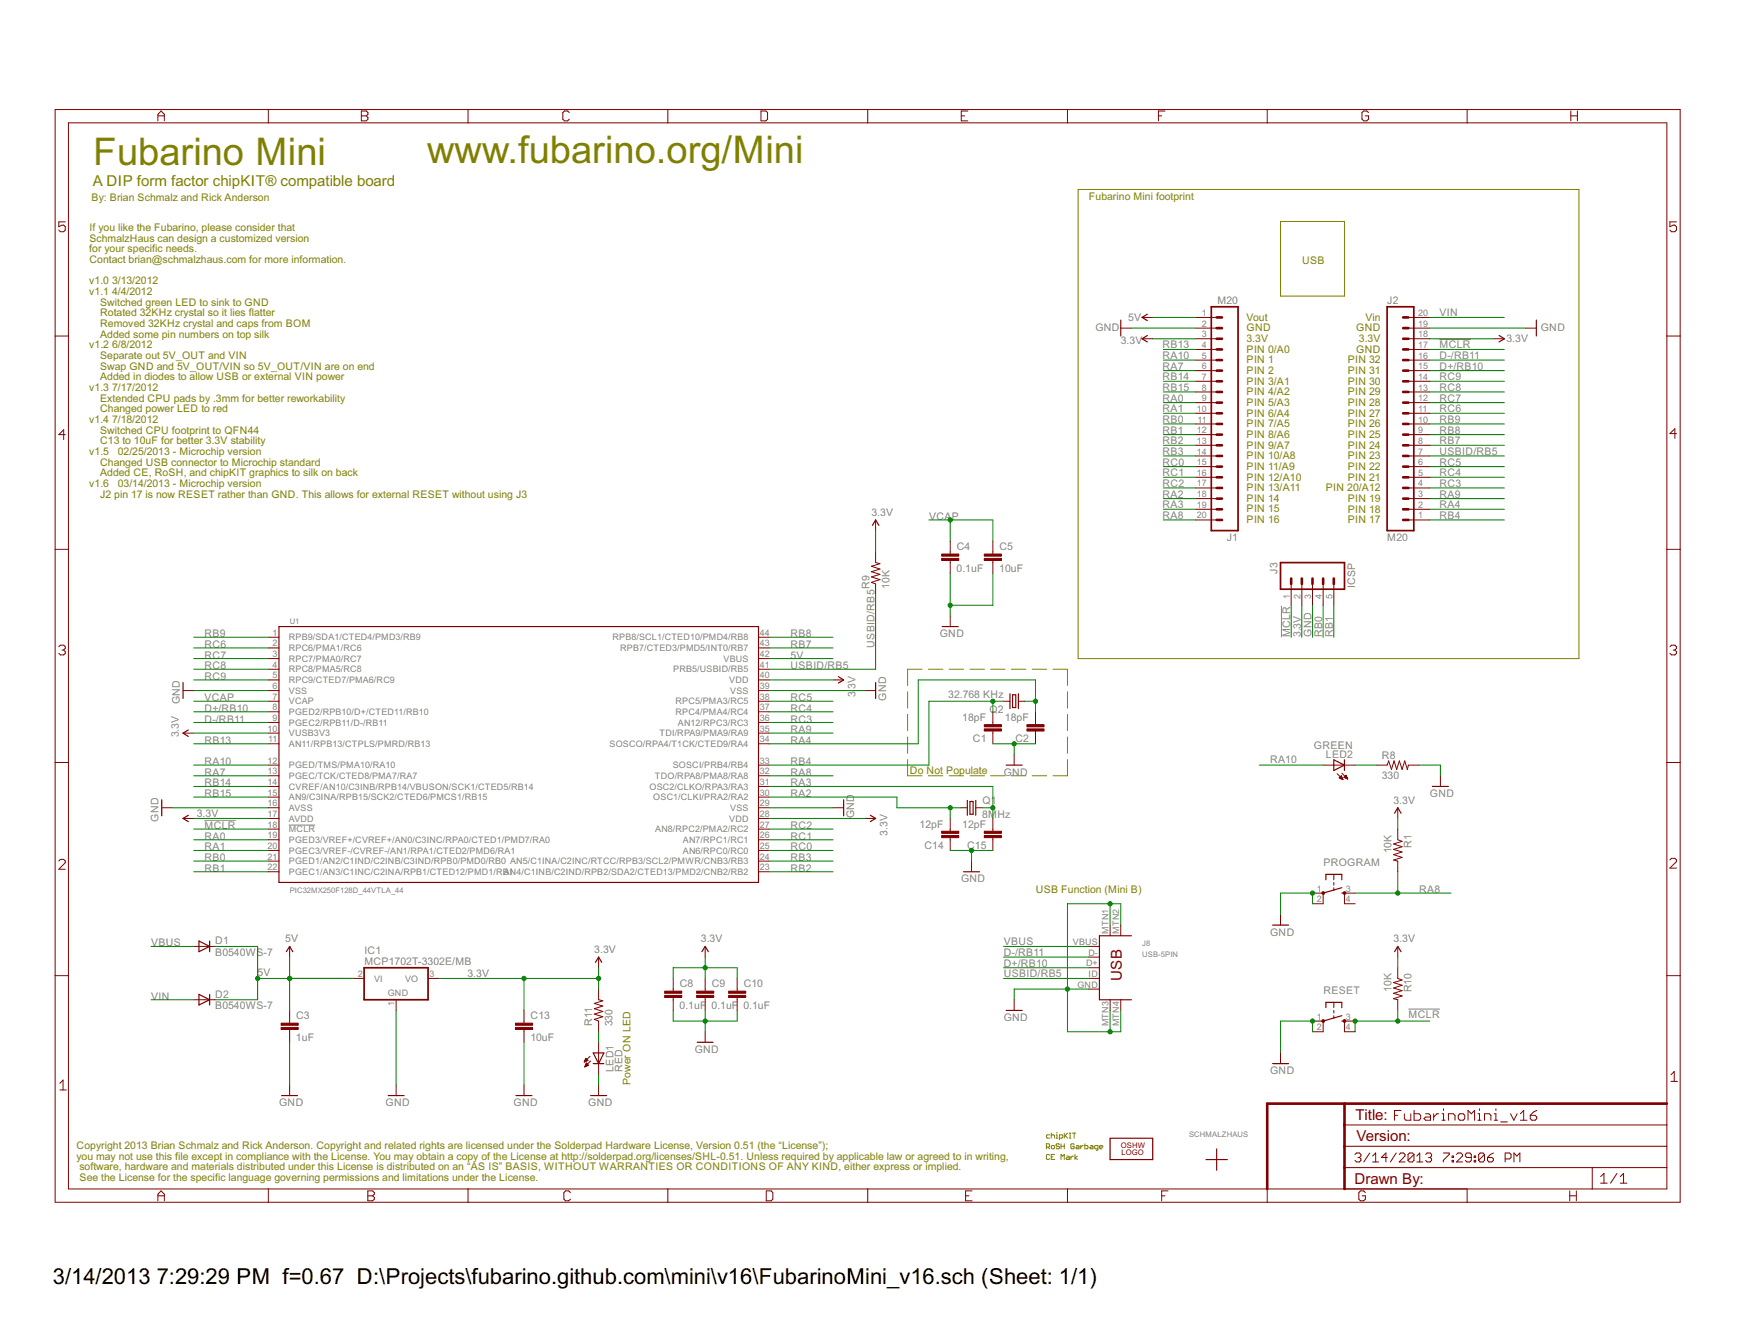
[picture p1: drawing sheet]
<svg xmlns="http://www.w3.org/2000/svg" width="279mm" height="216mm" viewBox="0 0 279 216" stroke-linecap="round" stroke-linejoin="round" font-family="sans-serif">
<g fill="none" stroke="#808000" stroke-width=".16">
<path d="M173.4 30.5h80.6v75.4h-80.6zM206 35.6h10.3v12h-10.3zM146 111.2v2.6M146 114.9v2.6M146 118.5v2.6M148.3 107.6h-2.3v2.6M149.3 107.6h2.4M152.7 107.6h2.3M156 107.6h2.3M159.3 107.6h2.4M162.7 107.6h2.3M166 107.6h2.4"/>
<path d="M169.4 107.6h2.3v2.6M171.7 111.2v2.6M171.7 114.9v2.6M171.7 118.5v2.6M146 122.1v2.6h2.3M149.3 124.7h2.4M152.7 124.7h2.3M156 124.7h2.3M159.3 124.7h2.4M162.7 124.7h2.3M166 124.7h2.4M171.7 122.1v2.6h-2.3"/>
<path d="M168.3 184.4h.4l.1-.1v-.3l-.1-.1h-.4v.8M168.6 184.4l.2 .3M168.8 185.7l-.1-.1-.4 .1v.5l.1 .2h.3l.1-.2M168.8 182.4h-.4l-.1 .2 .1 .4h.4M169.1 182.2v.8M169.1 186h.3M169.1 182.6l.4-.2 .1 .2v.4M169.2 184.1l.4 .2v.2l-.1 .2h-.3l-.1-.2zM169.6 185.6h-.5v.8h.5M169.9 182.4h.1v.6M169.9 183h.3M170 182v.2"/>
<path d="M170.4 184l-.1-.1h-.3l-.1 .1 .1 .3h.3l.1 .1-.1 .3h-.3l-.1-.2M170.4 183h.4l.1-.4-.1-.2h-.4v.8M170.7 183.9v.8M170.7 186.4v-.8l.2 .3 .3-.3v.8M170.7 184.3h.5M171.2 182.2v.8M171.2 183.9v.8M171.3 182.6l.4 .4M171.6 185.9l.4 .1v.4h-.4l-.1-.2 .1-.1h.4M171.7 182.2l-.5 .5M172 183h.3M172 182.2h.3"/>
<path d="M172.1 182.2v.8M172.3 185.9v.5M172.5 182.2h.5M172.7 185.9l-.4 .2M172.8 184l-.1-.1h-.3l-.1 .1v.5l.1 .2h.3l.1-.4h-.3M172.8 182.2v.8M172.9 185.6v.8M173.2 184.1h.2l.2 .2v.4h-.4l-.2-.2 .2-.1h.4M173.3 185.9l-.4 .2 .4 .3M173.8 184.1v.6M174.2 184.1l-.4 .3M174.5 183.9v.8h.4l.1-.4-.1-.2h-.4"/>
<path d="M175.4 184.1h.3l.1 .2v.4h-.4l-.1-.2 .1-.1h.4M176.6 184.7h-.4l-.1-.2 .1-.4h.4v.7l-.3 .1M176.8 184.4h.6l-.2-.3-.4 .2v.2l.2 .2h.2"/>
</g>
<path d="M231.5 54.6h5.1M206.1 97.4v5M32.9 131.9h5M46.4 132.6h4.3M226.5 162.2h5.1" fill="none" stroke="#808080" stroke-width=".16"/>
<g fill="none" stroke="#800000" stroke-width=".19">
<path d="M180.3 51.5v2.5M184.6 53.9l-.9 .6 .9 .5M184.6 50.5l-.9 .5 .9 .5M241.1 53.9l.9 .6-.9 .5M247.1 51.5v2.5M140.3 84.5l.5-.9 .6 .9M29.4 109.7v2.6M30.3 117.3l-.9 .6 .9 .5M44.9 100.7h77.1v41.2h-77.1zM134.9 108.8l.8 .5-.8 .5M140.8 109.7v2.6M151.6 100.7h2.5"/>
<path d="M162.5 111.5v2.4M162.9 111.7h.5v2h-.5zM163.8 111.5v2.4M26 128.6v2.5M30.3 131.1l-.9 .5 .9 .5M135.7 128.6v2.5M140 131.1l.8 .5-.8 .5M155.6 128.7v2.4M156 128.8h.5v2.1h-.5zM157 128.7v2.4M161.8 123h2.6M214.5 122.2l1.8 .8-1.8 .9z"/>
<path d="M216.3 122.2v1.7M224.3 130.7l.5-.8 .6 .8M230.4 126.4h2.6M32 151.3l1.7 .8-1.7 .9zM32 159.9l1.7 .8-1.7 .9zM33.7 151.3v1.7M33.7 159.9v1.7M46.1 153l.5-.9 .5 .9M95.8 154.7l.5-.8 .5 .8M112.9 153l.5-.9 .5 .9M155 140.1h2.6M182 150.4h-5.2v10.3h5.2"/>
<path d="M204.7 148.7h2.6M213.3 141.4v-.8h2.5v.8M215.8 143.6h.5M215.8 142.7l-3 .9M224.3 153l.5-.9 .6 .9M45.3 176.1h2.6M62.4 176.1h2.6M83 176.1h2.6M95 176.1h2.6M95.4 171h1.7M95.4 169.3h1.7l-.8 1.7zM112.1 167.6h2.6"/>
<path d="M161.8 162.4h2.6M204.7 171h2.6M213.3 162v-.9h2.5v.9M215.8 164.1h.5M215.8 163.3l-3 .8M178.6 183h6.8v3.4h-6.8zM194 186.4h3.4M195.7 184.7v3.4"/>
</g>
<g fill="none" stroke="#800000" stroke-width=".16">
<path d="M8.9 17.6h261.4v175.7h-261.4zM11 19.7h257.1v171.4h-257.1zM25.4 19.4v-1l.5-.6 .5 .6v1M25.4 18.6h1M43.2 17.6v2.1M58.1 18.6h.8M58.1 17.8h.8l.3 .3v.3l-.3 .2 .3 .3v.3l-.3 .2h-.8zM75.3 17.6v2.1M91.6 18.1l-.3-.3h-.5l-.3 .3v1.1l.3 .2h.5l.3-.2M107.4 17.6v2.1M122.4 17.8h.8l.3 .3v1.1l-.3 .2h-.8zM139.6 17.6v2.1"/>
<path d="M154.6 18.6h.6M155.7 17.8h-1.1v1.6h1.1M171.7 17.6v2.1M186.3 18.6h.6M187.4 17.8h-1.1v1.6M203.8 17.6v2.1M220.1 18.1l-.2-.3h-.5l-.3 .3v1.1l.3 .2h.5l.2-.2v-.6h-.5M236 17.6v2.1M252.7 17.8v1.6M252.7 18.6h1M253.7 17.8v1.6M10.5 35.7h-1v.7l.5-.2h.2l.3 .2v.6l-.3 .3h-.5l-.2-.3"/>
<path d="M269.7 35.7h-1.1v.7l.5-.2h.3l.3 .2v.6l-.3 .3h-.5l-.3-.3M8.9 54h2.1M180.3 52.7h1.7M183.7 54.5h1.7M183.7 51h1.7M192.3 52.7h3.4M192.3 54.5h3.4M192.3 51h3.4M192.3 56.2h3.4M192.3 57.9h3.4M192.3 59.6h3.4M226.5 52.7h3.5"/>
<path d="M226.5 54.5h3.5M226.5 51h3.5M226.5 56.2h3.5M226.5 57.9h3.5M226.5 59.6h3.5M240.3 54.5h1.7M245.4 52.7h1.7M268.1 54h2.2M10.5 69.9h-1l.7-.8v1.6M192.3 69.9h3.4M192.3 61.3h3.4M192.3 63h3.4"/>
<path d="M192.3 64.7h3.4M192.3 66.4h3.4M192.3 68.2h3.4M192.3 71.6h3.4M192.3 73.3h3.4M192.3 75h3.4M192.3 76.7h3.4M192.3 78.4h3.4M226.5 69.9h3.5M226.5 61.3h3.5M226.5 63h3.5M226.5 64.7h3.5"/>
<path d="M226.5 66.4h3.5M226.5 68.2h3.5M226.5 71.6h3.5M226.5 73.3h3.5M226.5 75h3.5M226.5 76.7h3.5M226.5 78.4h3.5M269.7 69.7h-1.1l.8-.8v1.6M8.9 88.3h2.1M140.8 83.6v1.7M140.8 88.7v1.7l.7 .2-1.3 .4 1.3 .5-1.3 .4 1.3 .4-1.3 .5 1.3 .4-1.3 .4 .6 .3v1.7M152.8 87v2.1"/>
<path d="M152.8 90.1v2.1M152.8 99v1.7M159.7 87v2.1M159.7 90.1v2.1M192.3 80.2h3.4M192.3 81.9h3.4M192.3 83.6h3.4M207.7 93.9v3.4M209.4 93.9v3.4M211.1 93.9v3.4M212.8 93.9v3.4M214.5 93.9v3.4"/>
<path d="M226.5 80.2h3.5M226.5 81.9h3.5M226.5 83.6h3.5M268.1 88.3h2.2M9.5 104l.2-.3h.5l.3 .3v.2l-.3 .3M10 104.5h.2M10.2 104.5l.3 .3v.2l-.3 .3h-.5l-.2-.3M29.4 111h1.8M29.4 117.9h1.8M43.2 111h1.7M43.2 109.3h1.7M43.2 112.7h1.7"/>
<path d="M43.2 102.4h1.7M43.2 104.2h1.7M43.2 105.9h1.7M43.2 107.6h1.7M43.2 114.4h1.7M43.2 116.1h1.7M43.2 117.9h1.7M43.2 119.6h1.7M122 111h1.7M122 109.3h1.7M122 112.7h1.7M122 102.4h1.7"/>
<path d="M122 104.2h1.7M122 105.9h1.7M122 107.6h1.7M122 114.4h1.7M122 116.1h1.7M122 117.9h1.7M122 119.6h1.7M134 109.3h1.7M139.1 111h1.7M159.7 114.4v2.1M159.7 117.5v2.1M161.4 112.7h1.1"/>
<path d="M163.8 112.7h1M166.6 114.4v2.1M166.6 117.5v2.1M268.6 104l.3-.3h.5l.3 .3v.2l-.3 .3M269.1 104.5h.3M269.4 104.5l.3 .3v.2l-.3 .3h-.5l-.3-.3M8.9 122.6h2.1M9.5 138.4l.2-.2h.5l.3 .2v.3l-1 1h1M26 129.9h1.7M29.4 131.6h1.8M43.2 123h1.7M43.2 131.6h1.7"/>
<path d="M43.2 129.9h1.7M43.2 124.7h1.7M43.2 126.4h1.7M43.2 128.1h1.7M43.2 133.3h1.7M43.2 135h1.7M43.2 136.7h1.7M43.2 138.4h1.7M122 123h1.7M122 131.6h1.7M122 129.9h1.7M122 124.7h1.7"/>
<path d="M122 126.4h1.7M122 128.1h1.7M122 133.3h1.7M122 135h1.7M122 136.7h1.7M122 138.4h1.7M134 129.9h1.7M139.1 131.6h1.7M152.8 131.6v2M152.8 134.7v2M154.6 129.9h1M156.3 138.4v1.7"/>
<path d="M157 129.9h1M159.7 131.6v2M159.7 134.7v2M163.1 121.3v1.7M212.8 123h5.2M215.1 124.4l.9 .9M215.4 125.1l.4-.4 .2 .6zM215.4 125h.5M215.5 125.1h.4M215.5 125h.4M215.6 124.9h.2M215.6 124.8h.2"/>
<path d="M215.7 125.2h.2M215.7 124.8h.1M215.8 124.3l1 .9M215.8 125.2h.2M216 125.3h.1M216.2 125l.6 .2M216.2 125l.3-.4 .3 .6M216.2 125h.5M216.3 124.9h.3M216.3 125h.4M216.3 124.8h.3M216.4 124.8h.2"/>
<path d="M216.5 125.1h.2M216.5 124.7h.1M216.6 125.2h.1M221.4 123h1.7l.3-.7 .4 1.4 .4-1.4 .5 1.4 .4-1.4 .4 1.4 .5-1.4 .4 1.4 .1-.7h1.8M224.8 129.9v1.7M224.8 133.3v1.7l.7 .3-1.3 .4 1.3 .4-1.3 .4 1.3 .5-1.3 .4 1.3 .4-1.3 .5 .6 .1v1.7M231.7 124.7v1.7M268.1 122.6h2.2M268.6 138.2l.3-.2h.5l.3 .2v.3l-1.1 1.1h1.1M8.9 156.8h2.1M31.2 152.1h3.4M43.2 140.1h1.7"/>
<path d="M46.6 152.1v1.8M55.1 157.3h3.5M68.9 157.3h1.7M96.3 159v1.7l.7 .2-1.4 .4 1.4 .4-1.4 .5 1.4 .4-1.4 .4 1.4 .4-1.4 .5 .7 .2v1.8M96.3 153.9v1.7M108.3 157.3v2M113.4 152.1v1.8M113.4 157.3v2M118.6 157.3v2M122 140.1h1.7M175.1 157.3h1.7M175.1 152.1h1.7"/>
<path d="M175.1 155.6h1.7M175.1 153.9h1.7M175.1 159h1.7M178.6 148.7v1.7M180.3 148.7v1.7M206 147v1.7M211.1 143.6h1.7v1.7h-1.7M214.5 140.6v.8M214.5 141.9v.4M214.5 142.7v.5M218 143.6h-1.7v1.7h1.7M224.8 152.1v1.8"/>
<path d="M224.8 155.6v1.7l.7 .2-1.3 .5 1.3 .4-1.3 .4 1.3 .5-1.3 .4 1.3 .4-1.3 .4 .6 .2v1.7M268.1 156.8h2.2M9.6 174.2l.5-.6v1.6M9.6 175.2h1.1M31.2 160.7h3.4M46.6 162.4v2.1M46.6 165.5v2.1M46.6 174.4v1.7M63.7 160.7v1.7M63.7 174.4v1.7M84.3 162.4v2.1M84.3 165.5v2.1"/>
<path d="M84.3 174.4v1.7M94 170.7h.1M94 170.6h.3M94.1 170.5h.4M94.1 170.5h.5M94.1 171.4h.1M94.1 171.4h.3M94.1 170.4h.4M94.1 170.3h.3M94.1 171.3h.4M94.2 171.2h.4M94.2 170.2h.1"/>
<path d="M94.2 170.1l.4 .4-.6 .2zM94.2 171.1h.3M94.3 171h.1M94.3 170.9h.1M94.3 170.9l.4 .4-.6 .2zM94.9 169.8l-.9 .9M95 170.6l-.9 .9M96.3 167.6v5.1M96.3 174.4v1.7M108.3 160.4v2M113.4 160.4v2M113.4 165.9v1.7"/>
<path d="M118.6 160.4v2M163.1 160.7v1.7M178.6 160.7v1.7M180.3 160.7v1.7M206 169.3v1.7M211.1 164.1h1.7v1.8h-1.7M214.5 161.1v.9M214.5 162.4v.5M214.5 163.3v.4M218 164.1h-1.7v1.8h1.7M224.3 179.3h.5M225.4 178.5h-1.1v1.6"/>
<path d="M225.9 179v.8l.2 .3h.8v-1.1M227.5 178.5v1.6h.8l.2-.3v-.5l-.2-.3h-.8M229.3 179h.5l.3 .3v.8h-.8l-.3-.3 .3-.2h.8M230.6 179v1.1M231.4 179h-.3l-.5 .6M231.9 179h.3v1.1M232.2 178.2v.3M234.6 179.3l.2-.3h.6l.2 .3v.5l-.2 .3h-.6l-.2-.3zM237.7 179h.3v1.1M238 178.2v.3M240.3 179h.3v1.1M240.6 178.2v.3"/>
<path d="M243 179l.5 1.1 .5-1.1M244.6 179l.5-.5v1.6M246.1 179.3h.8l.3 .3v.2l-.3 .3h-.5l-.3-.3zM247.2 178.5l-.5 .3-.6 .5M268.8 172.8l.5-.5v1.5M268.8 173.8h1M25.4 193v-1l.5-.5 .5 .5v1M25.4 192.2h1M43.2 191.1v2.2M59.2 192.2h.7M59.2 191.5h.7l.3 .2v.3l-.3 .2 .3 .3v.3l-.3 .2h-.7zM75.3 191.1v2.2"/>
<path d="M91.8 191.7l-.3-.2h-.5l-.3 .2v1.1l.3 .2h.5l.3-.2M107.4 191.1v2.2M123.3 191.5h.8l.2 .2v1.1l-.2 .2h-.8zM139.6 191.1v2.2M155.3 192.2h.6M156.4 191.5h-1.1v1.5h1.1M171.7 191.1v2.2M186.9 192.2h.5M187.9 191.5h-1v1.5M203.8 191.1v2.2M216.3 187.7h51.8M216.3 184.3h51.8"/>
<path d="M216.3 180.8h51.8M218 185.6l.2-.2h.5l.2 .2v.2l-.2 .3M218.4 186.1h.3M218.7 186.1l.2 .2v.2l-.2 .3h-.5l-.2-.3M219.6 191.7l-.2-.2h-.6l-.2 .2v1.1l.2 .2h.6l.2-.2v-.6h-.5M220.3 185.4l-.9 1.4M220.8 186.8h.9M220.8 185.8l.5-.4v1.4M223.2 186.1h-1l.7-.7v1.4M224.6 185.4l-1 1.4M225.1 185.6l.2-.2h.5l.2 .2v.2l-.9 1h.9M227.4 185.6v.9l-.2 .3h-.5l-.2-.3"/>
<path d="M227.4 185.6l-.2-.2h-.5l-.2 .2v.9M227.4 185.6l-.9 .9M227.9 186.8h1M227.9 185.8l.5-.4v1.4M229.3 185.6l.3-.2h.4l.3 .2v.2l-.3 .3M229.8 186.1h.2M230 186.1l.3 .2v.2l-.3 .3h-.4l-.3-.3M231.9 180.1h.6M232.2 185.4h.9v.2l-.9 .9v.3M233 180.1v-1.1h.8l.2 .3v.8M233.6 185.8h.2v.3h-.2zM233.6 186.5h.2v.3h-.2z"/>
<path d="M234.3 185.6l.2-.2h.5l.2 .2v.2l-.9 1h.9M236 191.1v2.2M236.1 180.1v-1.6l.6 .5 .5-.5v1.6M236.7 186.1h-.8l-.2-.3v-.2l.2-.2h.5l.3 .2v.9l-.3 .3h-.5l-.2-.3M237.1 185.8h.3v.3h-.3zM237.1 186.5h.3v.3h-.3zM237.7 180.1h.6M238.8 180.1v-1.1h.8l.2 .3v.8M238.8 185.6v.9l-.3 .3h-.4l-.3-.3M238.8 185.6l-.3-.2h-.4l-.3 .2v.9M238.8 185.6l-1 .9M239.3 186.1h.7l.2 .2v.2l-.2 .3h-.5l-.2-.3z"/>
<path d="M240.2 185.4l-.5 .2-.4 .5M240.3 180.1h.6M241.4 180.4h1.1M242.1 186.3h.7l.3-.2v-.5l-.3-.2h-.7v1.4M243.5 186.8v-1.4l.5 .4 .5-.4v1.4M244.6 180.1h1M252.5 192.2h1.1M252.5 191.5v1.5M253.6 191.5v1.5M256.1 187.7v3.4M257.5 189.1l.5-.5v1.6M257.5 190.2h1"/>
<path d="M260.1 188.6l-1 1.6M260.6 190.2h1.1M260.6 189.1l.6-.5v1.6"/>
</g>
<g fill="#800000" stroke="#800000" stroke-width=".16">
<path d="M151.5 89.8h2.7v.3h-2.7z"/>
<path d="M151.5 89.1h2.7v.3h-2.7z"/>
<path d="M106.9 160h2.8v.4h-2.8z"/>
<path d="M106.9 159.3h2.8v.4h-2.8z"/>
<path d="M112.1 160h2.7v.4h-2.7z"/>
<path d="M112.1 159.3h2.7v.4h-2.7z"/>
<path d="M117.2 160h2.8v.4h-2.8z"/>
<path d="M117.2 159.3h2.8v.4h-2.8z"/>
<path d="M82.9 165.2h2.8v.3h-2.8z"/>
<path d="M82.9 164.5h2.8v.3h-2.8z"/>
<path d="M45.2 165.2h2.8v.3h-2.8z"/>
<path d="M45.2 164.5h2.8v.3h-2.8z"/>
<path d="M151.5 133.6h2.7v.4h-2.7z"/>
<path d="M151.5 134.3h2.7v.4h-2.7z"/>
<path d="M158.3 133.6h2.8v.4h-2.8z"/>
<path d="M158.3 134.3h2.8v.4h-2.8z"/>
<path d="M158.3 116.5h2.8v.3h-2.8z"/>
<path d="M158.3 117.2h2.8v.3h-2.8z"/>
<path d="M165.2 116.5h2.7v.3h-2.7z"/>
<path d="M165.2 117.2h2.7v.3h-2.7z"/>
<path d="M158.3 89.8h2.8v.3h-2.8z"/>
<path d="M158.3 89.1h2.8v.3h-2.8z"/>
</g>
<g fill="#800000" stroke="#800000" stroke-width=".16">
<path d="M212.7 164h.3v.3h-.3z" fill-rule="evenodd"/>
<path d="M216.1 164h.3v.3h-.3z" fill-rule="evenodd"/>
<path d="M212.7 143.4h.3v.3h-.3z" fill-rule="evenodd"/>
<path d="M216.1 143.4h.3v.3h-.3z" fill-rule="evenodd"/>
</g>
<g fill="none" stroke="#800000" stroke-width=".42">
<path d="M195.7 52.7h.9M195.7 51h.9M195.7 56.2h.9M195.7 54.5h.9M195.7 57.9h.9M195.7 59.6h.9M225.7 52.7h.8M225.7 51h.8M225.7 56.2h.8M225.7 54.5h.8M225.7 57.9h.8M225.7 59.6h.8"/>
<path d="M195.7 61.3h.9M195.7 63h.9M195.7 64.7h.9M195.7 66.4h.9M195.7 68.2h.9M195.7 69.9h.9M195.7 71.6h.9M195.7 73.3h.9M195.7 75h.9M195.7 76.7h.9M195.7 78.4h.9M225.7 61.3h.8"/>
<path d="M225.7 63h.8M225.7 64.7h.8M225.7 66.4h.8M225.7 68.2h.8M225.7 69.9h.8M225.7 71.6h.8M225.7 73.3h.8M225.7 75h.8M225.7 76.7h.8M225.7 78.4h.8M195.7 80.2h.9M195.7 81.9h.9"/>
<path d="M195.7 83.6h.9M207.7 93v.9M209.4 93v.9M211.1 93v.9M212.8 93v.9M214.5 93v.9M225.7 80.2h.8M225.7 81.9h.8M225.7 83.6h.8M216.3 177.4v13.7M268.1 177.4h-64.3v13.7"/>
</g>
<path d="M194.8 49.3h4.3v36h-4.3zM223.1 49.3h4.3v36h-4.3zM206 90.4h10.3v4.3h-10.3zM58.6 155.6h10.3v5.1h-10.3z" fill="none" stroke="#800000" stroke-width=".28"/>
<g fill="none" stroke="#008000" stroke-width=".16">
<path d="M182 52.7h10.3M185.4 54.5h6.9M185.4 51h6.9M187.1 59.6h5.2M187.1 57.9h5.2M187.1 56.2h5.2M230 52.7h15.4M230 54.5h10.3M230 59.6h12M230 57.9h12M230 51h12M230 56.2h12"/>
<path d="M187.1 73.3h5.2M187.1 69.9h5.2M187.1 68.2h5.2M187.1 61.3h5.2M187.1 63h5.2M187.1 71.6h5.2M187.1 66.4h5.2M187.1 64.7h5.2M187.1 75h5.2M187.1 76.7h5.2M187.1 78.4h5.2M230 73.3h12"/>
<path d="M230 69.9h12M230 68.2h12M230 61.3h12M230 63h12M230 71.6h12M230 66.4h12M230 64.7h12M230 75h12M230 76.7h12M230 78.4h12M140.8 85.3v3.4M140.8 95.6v12h-17.1"/>
<path d="M149.4 83.6h10.3v3.4M152.8 83.6v3.4M152.8 92.2v6.8M159.7 92.2v5.1h-6.9M187.1 81.9h5.2M187.1 80.2h5.2M187.1 83.6h5.2M207.7 97.3v5.1M209.4 97.3v5.1M211.1 97.3v5.1M212.8 97.3v5.1M214.5 97.3v5.1"/>
<path d="M230 81.9h12M230 80.2h12M230 83.6h12M31.2 111h12M31.2 119.6h12M31.2 109.3h12M31.2 117.9h12M31.2 114.4h12M31.2 116.1h12M31.2 107.6h12M31.2 105.9h12M31.2 102.4h12"/>
<path d="M31.2 112.7h12M31.2 104.2h12M123.7 111h15.4M123.7 109.3h10.3M123.7 117.9h10.3M123.7 114.4h10.3M123.7 116.1h10.3M123.7 105.9h10.3M123.7 102.4h10.3M123.7 112.7h10.3M123.7 104.2h10.3M159.7 112.7v1.7"/>
<path d="M159.7 119.6h6.9M161.4 112.7h-12v10.3h-25.7M163.1 119.6v1.7M164.8 112.7h1.8M166.6 114.4v-5.1h-18.9v10.3h-24M27.7 129.9h15.5M31.2 136.7h12M31.2 123h12M31.2 131.6h12M31.2 126.4h12M31.2 128.1h12M31.2 133.3h12"/>
<path d="M31.2 138.4h12M31.2 124.7h12M31.2 135h12M123.7 126.4h36v5.2M123.7 136.7h10.3M123.7 129.9h10.3M123.7 128.1h20.6v1.8h10.3M123.7 131.6h15.4M123.7 133.3h10.3M123.7 138.4h10.3M123.7 124.7h10.3M123.7 135h10.3"/>
<path d="M152.8 129.9v1.7M152.8 136.7h6.9M156.3 136.7v1.7M158 129.9h1.7M202.6 123h10.2M218 123h3.4M224.8 131.6v1.7M228.3 123h3.4v1.7M24.3 152.1h6.9M31.2 140.1h12M34.6 152.1h6.8v8.6h-6.8M41.4 157.3h15.5"/>
<path d="M46.6 153.9v8.5M70.6 157.3h25.7M84.3 157.3v5.1M96.3 155.6v3.4M108.3 157.3v-1.7h10.3v1.7M113.4 153.9v3.4M123.7 140.1h10.3M161.4 155.6h13.7M161.4 157.3h13.7M161.4 153.9h13.7M161.4 152.1h13.7M175.1 159h-12v1.7"/>
<path d="M178.6 145.3v3.4M180.3 148.7v-3.4h-8.6v20.6h8.6v-3.5M211.1 145.3v-1.7h-5.1v3.4M218 143.6h15.4M224.8 140.1v3.5M224.8 153.9v1.7M24.3 160.7h6.9M46.6 167.6v6.8M63.7 162.4v12M84.3 167.6v6.8M96.3 165.9v1.7M96.3 172.7v1.7"/>
<path d="M108.3 162.4v1.7h10.3v-1.7M113.4 162.4v3.5M178.6 162.4v3.5M211.1 165.9v-1.8h-5.1v5.2M224.8 162.4v1.7M230 164.1h-12v1.8"/>
</g>
<g fill="#008000" stroke="#008000" stroke-width=".16">
<circle cx="152.8" cy="97.3" r=".34"/>
<circle cx="211.1" cy="164.1" r=".34"/>
<circle cx="171.7" cy="159" r=".34"/>
<circle cx="178.6" cy="145.3" r=".34"/>
<circle cx="178.6" cy="165.9" r=".34"/>
<circle cx="156.3" cy="136.7" r=".34"/>
<circle cx="113.4" cy="164.1" r=".34"/>
<circle cx="163.1" cy="119.6" r=".34"/>
<circle cx="211.1" cy="143.6" r=".34"/>
<circle cx="113.4" cy="155.6" r=".34"/>
<circle cx="96.3" cy="157.3" r=".34"/>
<circle cx="84.3" cy="157.3" r=".34"/>
<circle cx="159.7" cy="129.9" r=".34"/>
<circle cx="152.8" cy="129.9" r=".34"/>
<circle cx="46.6" cy="157.3" r=".34"/>
<circle cx="41.4" cy="157.3" r=".34"/>
<circle cx="224.8" cy="164.1" r=".34"/>
<circle cx="218" cy="164.1" r=".34"/>
<circle cx="159.7" cy="112.7" r=".34"/>
<circle cx="152.8" cy="83.6" r=".34"/>
<circle cx="224.8" cy="143.6" r=".34"/>
<circle cx="166.6" cy="112.7" r=".34"/>
</g>
<g font-size="6.9" fill="#808000">
<text x="15" y="26.5">Fubarino Mini</text>
<text x="68.7" y="26.2">www.fubarino.org/Mini</text>
</g>
<g font-size="4">
<text x="8.5" y="206.4">3/14/2013</text>
<text x="25.2" y="206.4">7:29:29 PM f=0.67 D:\Projects\fubarino.github.com\mini\v16\FubarinoMini_v16.sch (Sheet: 1/1)</text>
</g>
<text font-size="2.7" fill="#808000" x="14.9" y="29.9">A DIP form factor chipKIT® compatible board</text>
<g font-size="2.7" fill="#800000">
<text x="180.4" y="157.8" transform="rotate(-90 180.4 157.8)">USB</text>
<text x="218" y="180.1">Title:</text>
<text x="218.2" y="183.5">Version:</text>
<text x="217.9" y="190.4">Drawn By:</text>
</g>
<g font-size="1.9" fill="#808000">
<text x="14.7" y="32.3">By: Brian Schmalz and Rick Anderson</text>
<text x="175.2" y="32.2">Fubarino Mini footprint</text>
<text x="14.4" y="40.6">for your specific needs.</text>
<text x="14.4" y="37.1">If you like the Fubarino, please consider that</text>
<text x="14.4" y="38.9">SchmalzHaus can design a customized version</text>
<text x="14.4" y="45.7">v1.0</text>
<text x="14.4" y="47.4">v1.1</text>
<text x="14.4" y="42.3">Contact brian@schmalzhaus.com for more information.</text>
<text x="18" y="45.7">3/13/2012</text>
<text x="18" y="47.4">4/4/2012</text>
<text x="209.4" y="42.5">USB</text>
<text x="16.1" y="49.1">Switched green LED to sink to GND</text>
<text x="16.1" y="50.9">Rotated 32KHz crystal so it lies flatter</text>
<text x="16.1" y="52.6">Removed 32KHz crystal and caps from BOM</text>
<text x="200.5" y="51.5">Vout</text>
<text x="200.5" y="53.3">GND</text>
<text x="218.2" y="53.3">GND</text>
<text x="219.7" y="51.5">Vin</text>
<text x="14.4" y="56">v1.2</text>
<text x="16.1" y="54.3">Added some pin numbers on top silk</text>
<text x="16.1" y="59.4">Swap GND and 5V_OUT/VIN so 5V_OUT/VIN are on end</text>
<text x="16.1" y="57.7">Separate out 5V_OUT and VIN</text>
<text x="18" y="56">6/8/2012</text>
<text x="200.5" y="55">3.3V</text>
<text x="200.5" y="56.7">PIN 0/A0</text>
<text x="200.5" y="58.4">PIN 1</text>
<text x="216.8" y="58.4">PIN 32</text>
<text x="218.2" y="56.7">GND</text>
<text x="218.6" y="55">3.3V</text>
<text x="14.4" y="62.9">v1.3</text>
<text x="16.1" y="61.1">Added in diodes to allow USB or external VIN power</text>
<text x="16.1" y="64.6">Extended CPU pads by .3mm for better reworkability</text>
<text x="18" y="62.9">7/17/2012</text>
<text x="200.5" y="60.1">PIN 2</text>
<text x="200.5" y="61.8">PIN 3/A1</text>
<text x="200.5" y="63.5">PIN 4/A2</text>
<text x="200.5" y="65.3">PIN 5/A3</text>
<text x="216.8" y="65.3">PIN 28</text>
<text x="216.8" y="63.5">PIN 29</text>
<text x="216.8" y="61.8">PIN 30</text>
<text x="216.8" y="60.1">PIN 31</text>
<text x="14.4" y="68">v1.4</text>
<text x="16.1" y="66.3">Changed power LED to red</text>
<text x="16.1" y="69.7">Switched CPU footprint to QFN44</text>
<text x="16.1" y="71.4">C13 to 10uF for better 3.3V stability</text>
<text x="18" y="68">7/18/2012</text>
<text x="200.5" y="67">PIN 6/A4</text>
<text x="200.5" y="68.7">PIN 7/A5</text>
<text x="200.5" y="70.4">PIN 8/A6</text>
<text x="216.8" y="70.4">PIN 25</text>
<text x="216.8" y="68.7">PIN 26</text>
<text x="216.8" y="67">PIN 27</text>
<text x="14.4" y="73.1">v1.5</text>
<text x="16.1" y="74.8">Changed USB connector to Microchip standard</text>
<text x="16.1" y="76.6">Added CE, RoSH, and chipKIT graphics to silk on back</text>
<text x="18.9" y="73.1">02/25/2013 - Microchip version</text>
<text x="200.5" y="72.1">PIN 9/A7</text>
<text x="200.5" y="73.8">PIN 10/A8</text>
<text x="200.5" y="75.5">PIN 11/A9</text>
<text x="200.5" y="77.2">PIN 12/A10</text>
<text x="216.8" y="77.3">PIN 21</text>
<text x="216.8" y="75.5">PIN 22</text>
<text x="216.8" y="73.8">PIN 23</text>
<text x="216.8" y="72.1">PIN 24</text>
<text x="14.4" y="78.3">v1.6</text>
<text x="16.1" y="80">J2 pin 17 is now RESET rather than GND. This allows for external RESET without using J3</text>
<text x="18.9" y="78.3">03/14/2013 - Microchip version</text>
<text x="200.5" y="79">PIN 13/A11</text>
<text x="200.5" y="80.7">PIN 14</text>
<text x="200.5" y="82.4">PIN 15</text>
<text x="213.3" y="79">PIN 20/A12</text>
<text x="216.8" y="82.4">PIN 18</text>
<text x="216.8" y="80.7">PIN 19</text>
<text x="200.5" y="84.1">PIN 16</text>
<text x="216.8" y="84.1">PIN 17</text>
<text x="146.4" y="124.4">Do Not Populate</text>
<text x="166.6" y="143.6">USB Function (Mini B)</text>
<text x="101.4" y="174.4" transform="rotate(-90 101.4 174.4)">Power ON LED</text>
<text x="12.3" y="184.7">Copyright 2013 Brian Schmalz and Rick Anderson. Copyright and related rights are licensed under the Solderpad Hardware License, Version 0.51 (the “License”);</text>
<text x="12.3" y="186.4">you may not use this file except in compliance with the License. You may obtain a copy of the License at http://solderpad.org/licenses/SHL-0.51. Unless required by applicable law or agreed to in writing,</text>
<text x="12.8" y="188.1">software, hardware and materials distributed under this License is distributed on an “AS IS” BASIS, WITHOUT WARRANTIES OR CONDITIONS OF ANY KIND, either express or implied.</text>
<text x="12.8" y="189.8">See the License for the specific language governing permissions and limitations under the License.</text>
</g>
<g font-size="1.9" fill="#808080">
<text x="176.2" y="53.3">GND</text>
<text x="181.5" y="51.5">5V</text>
<text x="195.8" y="48.8">M20</text>
<text x="223.2" y="48.8">J2</text>
<text x="231.6" y="50.9">VIN</text>
<text x="247.8" y="53.3">GND</text>
<text x="180.3" y="55.3">3.3V</text>
<text x="187" y="56">RB13</text>
<text x="187" y="57.7">RA10</text>
<text x="187" y="59.4">RA7</text>
<text x="231.6" y="59.4">D+/RB10</text>
<text x="231.6" y="57.7">D-/RB11</text>
<text x="231.6" y="56">MCLR</text>
<text x="242.3" y="55">3.3V</text>
<text x="187" y="61.1">RB14</text>
<text x="187" y="62.9">RB15</text>
<text x="187" y="64.6">RA0</text>
<text x="231.6" y="64.6">RC7</text>
<text x="231.6" y="62.9">RC8</text>
<text x="231.6" y="61.1">RC9</text>
<text x="187" y="71.4">RB2</text>
<text x="187" y="69.7">RB1</text>
<text x="187" y="68">RB0</text>
<text x="187" y="66.3">RA1</text>
<text x="231.6" y="69.7">RB8</text>
<text x="231.6" y="68">RB9</text>
<text x="231.6" y="66.3">RC6</text>
<text x="231.6" y="71.4">RB7</text>
<text x="187" y="73.1">RB3</text>
<text x="187" y="76.6">RC1</text>
<text x="187" y="74.8">RC0</text>
<text x="231.6" y="73.1">USBID/RB5</text>
<text x="231.6" y="74.8">RC5</text>
<text x="231.6" y="76.6">RC4</text>
<text x="140.2" y="82.9">3.3V</text>
<text x="149.4" y="83.6">VCA</text>
<text x="153.1" y="83.6">P</text>
<text x="187" y="81.7">RA3</text>
<text x="187" y="80">RA2</text>
<text x="187" y="83.4">RA8</text>
<text x="187" y="78.3">RC2</text>
<text x="231.6" y="83.4">RB4</text>
<text x="231.6" y="78.3">RC3</text>
<text x="231.6" y="80">RA9</text>
<text x="231.6" y="81.7">RA4</text>
<text x="153.9" y="88.5">C4</text>
<text x="160.8" y="88.5">C5</text>
<text x="197.3" y="87">J1</text>
<text x="223.2" y="87">M20</text>
<text x="139.8" y="94.7" transform="rotate(-90 139.8 94.7)">R9</text>
<text x="143.1" y="94.7" transform="rotate(-90 143.1 94.7)">10K</text>
<text x="153.9" y="91.9">0.1uF</text>
<text x="160.7" y="91.9">10uF</text>
<text x="205.5" y="92.3" transform="rotate(-90 205.5 92.3)">J3</text>
<text x="218" y="94.6" transform="rotate(-90 218 94.6)">ICSP</text>
<text x="32.9" y="102.4">RB9</text>
<text x="32.9" y="104.2">RC6</text>
<text x="32.9" y="105.9">RC7</text>
<text x="32.9" y="107.6">RC8</text>
<text x="127.1" y="105.9">5V</text>
<text x="127.2" y="107.6">USBID/RB5</text>
<text x="127.2" y="102.4">RB8</text>
<text x="127.2" y="104.2">RB7</text>
<text x="140.7" y="104.1" transform="rotate(-90 140.7 104.1)">USBID/RB5</text>
<text x="151.2" y="102.4">GND</text>
<text x="207.5" y="102.4" transform="rotate(-90 207.5 102.4)">MCLR</text>
<text x="209.2" y="102.4" transform="rotate(-90 209.2 102.4)">3.3V</text>
<text x="211" y="102.4" transform="rotate(-90 211 102.4)">GND</text>
<text x="212.7" y="102.4" transform="rotate(-90 212.7 102.4)">RB0</text>
<text x="214.4" y="102.4" transform="rotate(-90 214.4 102.4)">RB1</text>
<text x="28.9" y="113.2" transform="rotate(-90 28.9 113.2)">GND</text>
<text x="32.9" y="109.3">RC9</text>
<text x="32.9" y="112.7">VCAP</text>
<text x="127.2" y="112.7">RC5</text>
<text x="137.6" y="112.1" transform="rotate(-90 137.6 112.1)">3.</text>
<text x="137.6" y="110.7" transform="rotate(-90 137.6 110.7)">3V</text>
<text x="142.6" y="112.7" transform="rotate(-90 142.6 112.7)">GND</text>
<text x="152.5" y="112.2">32.768 KHz</text>
<text x="28.8" y="118.6" transform="rotate(-90 28.8 118.6)">3.3V</text>
<text x="32.9" y="114.4">D+/RB10</text>
<text x="32.9" y="116.2">D-/RB11</text>
<text x="32.9" y="119.6">RB13</text>
<text x="127.2" y="114.4">RC4</text>
<text x="127.2" y="116.2">RC3</text>
<text x="127.2" y="117.9">RA9</text>
<text x="127.2" y="119.6">RA4</text>
<text x="154.8" y="115.9">18pF</text>
<text x="156.5" y="119.3">C1</text>
<text x="159.1" y="114.6">Q2</text>
<text x="161.6" y="115.9">18pF</text>
<text x="163.3" y="119.3">C2</text>
<text x="32.9" y="123">RA10</text>
<text x="32.9" y="124.7">RA7</text>
<text x="127.2" y="123">RB4</text>
<text x="127.2" y="124.7">RA8</text>
<text x="161.4" y="124.7">GND</text>
<text x="204.3" y="122.7">RA10</text>
<text x="211.3" y="120.4">GREEN</text>
<text x="213.3" y="121.8">LED2</text>
<text x="222.3" y="125.2">330</text>
<text x="222.3" y="122">R8</text>
<text x="31.7" y="131.4">3.3V</text>
<text x="32.9" y="126.4">RB14</text>
<text x="32.9" y="128.1">RB15</text>
<text x="127.2" y="126.4">RA3</text>
<text x="127.2" y="128.1">RA2</text>
<text x="137.4" y="131.5" transform="rotate(-90 137.4 131.5)">GND</text>
<text x="158" y="131.6">8MHz</text>
<text x="158" y="129.2">Q1</text>
<text x="224.2" y="129.2">3.3V</text>
<text x="230" y="128.1">GND</text>
<text x="25.5" y="132.1" transform="rotate(-90 25.5 132.1)">GND</text>
<text x="32.9" y="133.3">MCLR</text>
<text x="32.9" y="135">RA0</text>
<text x="32.9" y="136.7">RA1</text>
<text x="127.2" y="133.3">RC2</text>
<text x="127.2" y="135">RC1</text>
<text x="127.2" y="136.7">RC0</text>
<text x="142.7" y="134.4" transform="rotate(-90 142.7 134.4)">3.3V</text>
<text x="147.9" y="133">12pF</text>
<text x="148.7" y="136.5">C14</text>
<text x="154.8" y="133">12pF</text>
<text x="155.6" y="136.5">C15</text>
<text x="223.8" y="137.2" transform="rotate(-90 223.8 137.2)">10K</text>
<text x="227.1" y="136.3" transform="rotate(-90 227.1 136.3)">R1</text>
<text x="32.9" y="140.1">RB1</text>
<text x="32.9" y="138.4">RB0</text>
<text x="127.2" y="138.4">RB3</text>
<text x="127.2" y="140.1">RB2</text>
<text x="154.6" y="141.9">GND</text>
<text x="212.9" y="139.3">PROGRAM</text>
<text x="228.3" y="143.6">RA8</text>
<text x="24.3" y="152.1">VBUS</text>
<text x="34.6" y="153.7">B0540WS-7</text>
<text x="34.6" y="151.8">D1</text>
<text x="45.9" y="151.5">5V</text>
<text x="58.6" y="155.1">MCP1702T-3302E/MB</text>
<text x="58.6" y="153.4">IC1</text>
<text x="95.6" y="153.2">3.3V</text>
<text x="112.7" y="151.5">3.3V</text>
<text x="161.4" y="155.4">D+/RB10</text>
<text x="161.4" y="153.7">D-/RB11</text>
<text x="161.4" y="152">VBUS</text>
<text x="204.3" y="150.4">GND</text>
<text x="224.2" y="151.5">3.3V</text>
<text x="24.3" y="160.7">VIN</text>
<text x="34.6" y="160.4">D2</text>
<text x="41.4" y="156.9">5V</text>
<text x="75.2" y="157.1">3.3V</text>
<text x="109.3" y="158.7">C8</text>
<text x="114.5" y="158.7">C9</text>
<text x="119.6" y="158.7">C10</text>
<text x="161.4" y="157.1">USBID/RB5</text>
<text x="212.9" y="159.9">RESET</text>
<text x="223.8" y="159.5" transform="rotate(-90 223.8 159.5)">10K</text>
<text x="227.1" y="159.5" transform="rotate(-90 227.1 159.5)">R10</text>
<text x="34.6" y="162.3">B0540WS-7</text>
<text x="47.6" y="167.3">1uF</text>
<text x="47.6" y="163.9">C3</text>
<text x="85.3" y="167.3">10uF</text>
<text x="85.3" y="163.9">C13</text>
<text x="95.3" y="165" transform="rotate(-90 95.3 165)">R11</text>
<text x="98.5" y="165" transform="rotate(-90 98.5 165)">330</text>
<text x="109.3" y="162.2">0.1uF 0.1uF 0.1uF</text>
<text x="161.4" y="164.1">GND</text>
<text x="226.6" y="163.6">MCLR</text>
<text x="98.7" y="172.3" transform="rotate(-90 98.7 172.3)">LED1</text>
<text x="100.1" y="172.3" transform="rotate(-90 100.1 172.3)">RED</text>
<text x="111.7" y="169.3">GND</text>
<text x="204.3" y="172.7">GND</text>
<text x="44.9" y="177.8">GND</text>
<text x="62" y="177.8">GND</text>
<text x="82.6" y="177.8">GND</text>
<text x="94.6" y="177.8">GND</text>
</g>
<g font-size="1.6" fill="#808080">
<text x="193.3" y="50.8">1</text>
<text x="193.3" y="52.5">2</text>
<text x="228.1" y="52.5">19</text>
<text x="228.1" y="50.8">20</text>
<text x="193.3" y="54.2">3</text>
<text x="193.3" y="55.9">4</text>
<text x="193.3" y="57.6">5</text>
<text x="193.3" y="59.4">6</text>
<text x="228.1" y="59.4">15</text>
<text x="228.1" y="57.6">16</text>
<text x="228.1" y="55.9">17</text>
<text x="228.1" y="54.2">18</text>
<text x="193.3" y="61.1">7</text>
<text x="193.3" y="62.8">8</text>
<text x="193.3" y="64.5">9</text>
<text x="228.1" y="64.5">12</text>
<text x="228.1" y="62.8">13</text>
<text x="228.1" y="61.1">14</text>
<text x="192.5" y="66.2">10</text>
<text x="192.5" y="69.6">12</text>
<text x="192.5" y="71.4">13</text>
<text x="192.6" y="67.9">11</text>
<text x="228.1" y="71.4">8</text>
<text x="228.1" y="69.6">9</text>
<text x="228.1" y="67.9">10</text>
<text x="228.1" y="66.2">11</text>
<text x="192.5" y="73.1">14</text>
<text x="192.5" y="74.8">15</text>
<text x="192.5" y="76.5">16</text>
<text x="228.1" y="76.5">5</text>
<text x="228.1" y="74.8">6</text>
<text x="228.1" y="73.1">7</text>
<text x="192.5" y="78.2">17</text>
<text x="192.5" y="79.9">18</text>
<text x="192.5" y="81.6">19</text>
<text x="192.5" y="83.3">20</text>
<text x="228.1" y="83.3">1</text>
<text x="228.1" y="81.6">2</text>
<text x="228.1" y="79.9">3</text>
<text x="228.1" y="78.2">4</text>
<text x="207.5" y="96.3" transform="rotate(-90 207.5 96.3)">1</text>
<text x="209.2" y="96.3" transform="rotate(-90 209.2 96.3)">2</text>
<text x="210.9" y="96.3" transform="rotate(-90 210.9 96.3)">3</text>
<text x="212.6" y="96.3" transform="rotate(-90 212.6 96.3)">4</text>
<text x="214.3" y="96.3" transform="rotate(-90 214.3 96.3)">5</text>
<text x="43.8" y="102.2">1</text>
<text x="43.8" y="103.9">2</text>
<text x="43.8" y="105.6">3</text>
<text x="43.8" y="107.3">4</text>
<text x="46.5" y="103">RPB9/SDA1/CTED4/PMD3/RB9</text>
<text x="46.5" y="104.7">RPC6/PMA1/RC6</text>
<text x="46.5" y="106.4">RPC7/PMA0/RC7</text>
<text x="98.5" y="103">RPB8/SCL1/CTED10/PMD4/RB8</text>
<text x="99.8" y="104.7">RPB7/CTED3/PMD5/INT0/RB7</text>
<text x="116.4" y="106.4">VBUS</text>
<text x="122.2" y="107.3">41</text>
<text x="122.2" y="105.6">42</text>
<text x="122.2" y="103.9">43</text>
<text x="122.2" y="102.2">44</text>
<text x="43.8" y="109.1">5</text>
<text x="43.8" y="110.8">6</text>
<text x="43.8" y="112.5">7</text>
<text x="46.5" y="108.1">RPC8/PMA5/RC8</text>
<text x="46.5" y="109.8">RPC9/CTED7/PMA6/RC9</text>
<text x="46.5" y="111.5">VSS</text>
<text x="46.5" y="113.2">VCAP</text>
<text x="108.3" y="108.1">PRB5/USBID/RB5</text>
<text x="108.7" y="113.2">RPC5/PMA3/RC5</text>
<text x="117.3" y="109.8">VDD</text>
<text x="117.5" y="111.5">VSS</text>
<text x="122.2" y="112.5">38</text>
<text x="122.2" y="110.8">39</text>
<text x="122.2" y="109.1">40</text>
<text x="43" y="117.6">10</text>
<text x="43.1" y="119.3">11</text>
<text x="43.8" y="114.2">8</text>
<text x="43.8" y="115.9">9</text>
<text x="46.5" y="115">PGED2/RPB10/D+/CTED11/RB10</text>
<text x="46.5" y="116.7">PGEC2/RPB11/D-/RB11</text>
<text x="46.5" y="118.4">VUSB3V3</text>
<text x="106.1" y="118.4">TDI/RPA9/PMA9/RA9</text>
<text x="108.7" y="115">RPC4/PMA4/RC4</text>
<text x="109" y="116.7">AN12/RPC3/RC3</text>
<text x="122.2" y="119.3">34</text>
<text x="122.2" y="117.6">35</text>
<text x="122.2" y="115.9">36</text>
<text x="122.2" y="114.2">37</text>
<text x="43" y="122.8">12</text>
<text x="43" y="124.5">13</text>
<text x="46.5" y="120.1">AN11/RPB13/CTPLS/PMRD/RB13</text>
<text x="46.5" y="123.5">PGED/TMS/PMA10/RA10</text>
<text x="46.5" y="125.2">PGEC/TCK/CTED8/PMA7/RA7</text>
<text x="98" y="120.1">SOSCO/RPA4/T1CK/CTED9/RA4</text>
<text x="105.4" y="125.2">TDO/RPA8/PMA8/RA8</text>
<text x="108.2" y="123.5">SOSCI/PRB4/RB4</text>
<text x="122.2" y="124.5">32</text>
<text x="122.2" y="122.8">33</text>
<text x="43" y="126.2">14</text>
<text x="43" y="127.9">15</text>
<text x="43" y="129.6">16</text>
<text x="43" y="131.3">17</text>
<text x="46.5" y="126.9">CVREF/AN10/C3INB/RPB14/VBUSON/SCK1/CTED5/RB14</text>
<text x="46.5" y="128.7">AN9/C3INA/RPB15/SCK2/CTED6/PMCS1/RB15</text>
<text x="46.5" y="130.4">AVSS</text>
<text x="104.5" y="127">OSC2/CLKO/RPA3/RA3</text>
<text x="105.1" y="128.7">OSC1/CLKI/PRA2/RA2</text>
<text x="117.5" y="130.4">VSS</text>
<text x="122.2" y="131.3">28</text>
<text x="122.2" y="129.6">29</text>
<text x="122.2" y="127.9">30</text>
<text x="122.2" y="126.2">31</text>
<text x="43" y="133">18</text>
<text x="43" y="134.8">19</text>
<text x="43" y="136.5">20</text>
<text x="46.5" y="132.1">AVDD</text>
<text x="46.5" y="133.8">MCLR</text>
<text x="46.5" y="135.5">PGED3/VREF+/CVREF+/AN0/C3INC/RPA0/CTED1/PMD7/RA0</text>
<text x="46.5" y="137.2">PGEC3/VREF-/CVREF-/AN1/RPA1/CTED2/PMD6/RA1</text>
<text x="105.4" y="133.8">AN8/RPC2/PMA2/RC2</text>
<text x="109.8" y="137.2">AN6/RPC0/RC0</text>
<text x="109.8" y="135.5">AN7/RPC1/RC1</text>
<text x="117.3" y="132.1">VDD</text>
<text x="122.2" y="136.5">25</text>
<text x="122.2" y="134.8">26</text>
<text x="122.2" y="133">27</text>
<text x="43" y="138.2">21</text>
<text x="43" y="139.9">22</text>
<text x="46.5" y="138.9">PGED1/AN2/C1IND/C2INB/C3IND/RPB0/PMD0/RB0 AN5/C1INA/C2INC/RTCC/RPB3/SCL2/PMWR/CNB3/RB3</text>
<text x="46.5" y="140.7">PGEC1/AN3/C1INC/C2INA/RPB1/CTED12/PMD1/RB1</text>
<text x="81" y="140.7">AN4/C1INB/C2IND/RPB2/SDA2/CTED13/PMD2/CNB2/RB2</text>
<text x="122.2" y="139.9">23</text>
<text x="122.2" y="138.2">24</text>
<text x="211.8" y="143.3">1</text>
<text x="216.5" y="143.3">3</text>
<text x="211.8" y="145">2</text>
<text x="216.5" y="145">4</text>
<text x="172.6" y="151.9">VBUS</text>
<text x="174.7" y="155.3">D+</text>
<text x="175.1" y="153.6">D-</text>
<text x="178.3" y="150.2" transform="rotate(-90 178.3 150.2)">MTN1</text>
<text x="180" y="150.2" transform="rotate(-90 180 150.2)">MTN2</text>
<text x="57.5" y="157">2</text>
<text x="60.2" y="157.8">VI</text>
<text x="62.4" y="160.2">GND</text>
<text x="63.5" y="161.8" transform="rotate(-90 63.5 161.8)">1</text>
<text x="65.1" y="157.8">VO</text>
<text x="69.1" y="157">3</text>
<text x="173.3" y="158.8">GND</text>
<text x="175.1" y="157">ID</text>
<text x="178.3" y="165" transform="rotate(-90 178.3 165)">MTN3</text>
<text x="180" y="165" transform="rotate(-90 180 165)">MTN4</text>
<text x="211.8" y="163.9">1</text>
<text x="211.8" y="165.6">2</text>
<text x="216.5" y="163.9">3</text>
<text x="216.5" y="165.6">4</text>
</g>
<g font-size="1.4" fill="#808080">
<text x="46.6" y="100.4">U1</text>
<text x="46.6" y="143.6">PIC32MX250F128D_44VTLA_44</text>
<text x="183.7" y="153.9">USB-5PIN</text>
<text x="183.7" y="152.1">J8</text>
<text x="191.3" y="182.8">SCHMALZHAUS</text>
</g>
<g font-size="1.4" fill="#800000">
<text x="180.3" y="184.5">OSHW</text>
<text x="180.4" y="185.7">LOGO</text>
</g>
</svg>
